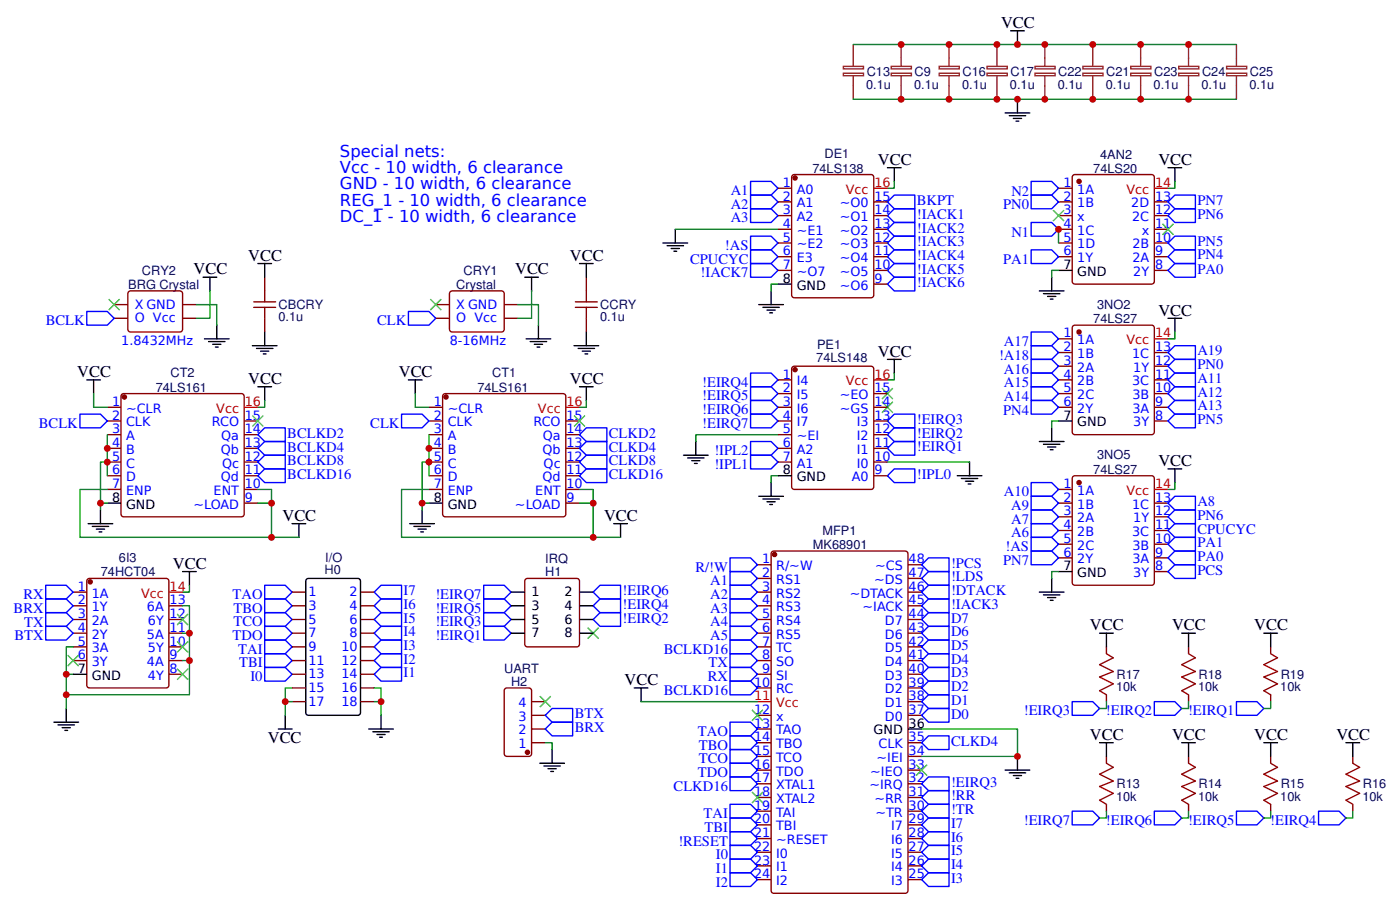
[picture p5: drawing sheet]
<svg xmlns="http://www.w3.org/2000/svg" width="271mm" height="175mm" viewBox="0 0 271 175" stroke-linecap="round" stroke-linejoin="round" font-family="sans-serif">
<g fill="none" stroke="#800" stroke-width=".26">
<path d="M150.4 36.4h2.6M150.4 39h2.6M153.3 33.8l15.1-.1 .4 .3 .1 23-.3 .5h-15l-.5-.2-.1-23zM168.9 39h2.7M204.6 36.4h2.7M204.6 39h2.7M207.5 33.8l15.1-.1 .5 .3v20.4l-.2 .4-15.1 .1-.5-.3v-20.3zM223.1 39h2.7M22.1 58.9h2.6M25 56.3h10l.3 .5-.1 7.1-.4 .3-9.8-.1-.3-.5v-6.8zM35.3 58.9h2.6M49.1 58.3h4.2"/>
<path d="M49.1 59.4h4.2M51.2 53.6v4.7M51.2 59.4v4.8M84.2 58.9h2.7M87.2 56.3h10l.3 .5-.1 7.1-.5 .3-9.7-.1-.3-.5v-6.8zM97.5 58.9h2.6M111.2 58.3h4.3M111.2 59.4h4.3M113.3 53.6v4.7M113.3 59.4v4.8M150.4 41.7h2.6M150.4 44.3h2.6"/>
<path d="M150.4 47h2.6M150.4 49.6h2.6M150.4 52.3h2.6M168.9 41.7h2.7M168.9 44.3h2.7M168.9 47h2.7M168.9 49.6h2.7M168.9 52.3h2.7M168.9 54.9h2.7M204.6 41.7h2.7M204.6 44.3h2.7M204.6 47h2.7"/>
<path d="M204.6 49.6h2.7M223.1 41.7h2.7M223.1 44.3h2.7M223.1 47h2.7M223.1 49.6h2.7M223.1 52.3h2.7M20.7 78.7h2.7M22.1 61.5h2.6M23.7 76.1h23l.4 .2 .1 23.1-.3 .4-23 .1-.4-.3-.1-23zM35.3 61.5h2.6M82.9 78.7h2.7M84.2 61.5h2.7"/>
<path d="M85.6 76.3l.5-.2h23l.3 .5-.1 23-.5 .3-23-.1-.2-.4zM97.5 61.5h2.6M150.4 78.7h2.6M150.4 73.4h2.6M150.4 76.1h2.6M153.3 70.8h15.1l.4 .2 .1 23.1-.3 .4-15 .1-.5-.3-.1-23zM168.9 78.7h2.7M168.9 76.1h2.7M204.6 78.7h2.7M204.6 65.5h2.7M204.6 68.1h2.7M204.6 70.8h2.7"/>
<path d="M204.6 73.4h2.7M204.6 76.1h2.7M207.5 62.9l15.1-.1 .5 .3v20.4l-.2 .4-15.1 .1-.5-.3v-20.3zM223.1 78.7h2.7M223.1 68.1h2.7M223.1 70.8h2.7M223.1 73.4h2.7M223.1 76.1h2.7M20.7 81.4h2.7M20.7 84h2.7M20.7 86.7h2.7M20.7 89.3h2.7"/>
<path d="M20.7 91.9h2.7M20.7 94.6h2.7M47.2 81.4h2.6M47.2 84h2.6M47.2 86.7h2.6M47.2 89.3h2.6M47.2 91.9h2.6M47.2 94.6h2.6M47.2 97.2h2.6M82.9 81.4h2.7M82.9 84h2.7M82.9 86.7h2.7"/>
<path d="M82.9 89.3h2.7M82.9 91.9h2.7M82.9 94.6h2.7M109.4 81.4h2.6M109.4 84h2.6M109.4 86.7h2.6M109.4 89.3h2.6M109.4 91.9h2.6M109.4 94.6h2.6M109.4 97.2h2.6M150.4 81.4h2.6M150.4 84h2.6"/>
<path d="M150.4 86.7h2.6M150.4 89.3h2.6M168.9 81.4h2.7M168.9 84h2.7M168.9 86.7h2.7M168.9 89.3h2.7M168.9 91.9h2.7M204.6 94.6h2.7M204.6 97.2h2.7M204.6 99.9h2.7M207.5 92l15.1-.1 .5 .3v20.4l-.2 .4-15.1 .1-.5-.3v-20.3zM223.1 81.4h2.7"/>
<path d="M223.1 97.2h2.7M223.1 99.9h2.7M14.1 114.4h2.7M14.1 117.1h2.7M14.1 119.7h2.7M16.8 112l.5-.2h14.8l.5 .2v20.4l-.2 .5-15.1 .1-.5-.3zM32.6 117.1h2.7M32.6 119.7h2.7M56.5 114.4h2.6M56.5 117.1h2.6M56.5 119.7h2.6M69.7 114.4h2.6"/>
<path d="M69.7 117.1h2.6M69.7 119.7h2.6M101.7 111.9l9.8-.1 .5 .2v12.5l-.2 .4-9.8 .1-.5-.2-.1-12.5zM146.4 109.1h2.7M146.4 111.8h2.7M146.4 114.4h2.7M146.4 117.1h2.7M146.4 119.7h2.7M149.1 106.8l.5-.3h25.4l.5 .3v65.3l-.2 .5h-25.7l-.5-.2zM175.5 109.1h2.7M175.5 111.8h2.7M175.5 114.4h2.7"/>
<path d="M175.5 117.1h2.7M175.5 119.7h2.7M204.6 102.5h2.7M204.6 105.2h2.7M204.6 107.8h2.7M223.1 102.5h2.7M223.1 105.2h2.7M223.1 107.8h2.7M223.1 110.5h2.7M14.1 122.4h2.7M14.1 125h2.7M14.1 127.7h2.7"/>
<path d="M32.6 122.4h2.7M32.6 125h2.7M32.6 127.7h2.7M32.6 130.3h2.7M56.5 122.4h2.6M56.5 125h2.6M56.5 127.7h2.6M56.5 130.3h2.6M56.5 133h2.6M56.5 135.6h2.6M69.7 122.4h2.6M69.7 125h2.6"/>
<path d="M69.7 127.7h2.6M69.7 130.3h2.6M69.7 133h2.6M69.7 135.6h2.6M97.5 133.2l.5-.2h4.2l.5 .2 .1 12.5-.3 .4-4.5 .1-.5-.3zM102.8 138.2h2.6M102.8 135.6h2.6M146.4 122.4h2.7M146.4 125h2.7M146.4 127.7h2.7M146.4 130.3h2.7M146.4 133h2.7"/>
<path d="M146.4 138.2h2.7M175.5 122.4h2.7M175.5 125h2.7M175.5 127.7h2.7M175.5 130.3h2.7M175.5 133h2.7M175.5 138.2h2.7M175.5 135.6h2.7M213.9 125v1.3M213.9 134.3v1.3M229.8 125v1.3M229.8 134.3v1.3"/>
<path d="M245.6 125v1.3M245.6 134.3v1.3M102.8 140.9h2.6M102.8 143.5h2.6M146.4 140.9h2.7M146.4 143.5h2.7M146.4 146.2h2.7M146.4 148.8h2.7M146.4 151.5h2.7M146.4 154.1h2.7M146.4 156.8h2.7M146.4 159.4h2.7"/>
<path d="M175.5 143.5h2.7M175.5 146.2h2.7M175.5 148.8h2.7M175.5 151.5h2.7M175.5 154.1h2.7M175.5 156.8h2.7M175.5 159.4h2.7M213.9 146.2v1.3M213.9 155.4v1.4M229.8 146.2v1.3M229.8 155.4v1.4M245.6 146.2v1.3"/>
<path d="M245.6 155.4v1.4M261.5 146.2v1.3M261.5 155.4v1.4M146.4 162.1h2.7M146.4 164.7h2.7M146.4 167.3h2.7M146.4 170h2.7M175.5 162.1h2.7M175.5 164.7h2.7M175.5 167.3h2.7M175.5 170h2.7"/>
</g>
<g fill="#800" stroke="#800" stroke-width=".26">
<circle cx="86.2" cy="76.7" r=".4"/>
<circle cx="149.7" cy="107.2" r=".4"/>
<circle cx="208.6" cy="64.2" r=".4"/>
<circle cx="208.6" cy="35.1" r=".4"/>
<circle cx="208.6" cy="93.3" r=".4"/>
<circle cx="24.1" cy="76.7" r=".4"/>
<circle cx="153.7" cy="34.4" r=".4"/>
<circle cx="102" cy="145.4" r=".4"/>
<circle cx="17.4" cy="112.4" r=".4"/>
<circle cx="153.7" cy="71.4" r=".4"/>
</g>
<g fill="none" stroke="#000" stroke-width=".26">
<path d="M195.4 6h2.6M196.7 6v2.6M196.7 19.2v2.6M171.6 32.4h2.6M172.9 32.4v2.7M194.3 21.8h4.8M195.1 22.4h3.2M195.9 22.9h1.6M196.4 23.4h.6M225.8 32.4h2.6M227.1 32.4v2.7M39.3 53.6h2.6"/>
<path d="M40.6 53.6v2.6M49.8 50.9h2.7M51.2 50.9v2.7M101.4 53.6h2.7M102.8 53.6v2.6M112 50.9h2.7M113.3 50.9v2.7M128.2 47h4.7M129 47.5h3.1M129.8 48h1.5M130.3 48.6h.5M130.5 44.3v2.7"/>
<path d="M146.7 58.9h4.7M147.5 59.4h3.2M148.3 59.9h1.6M149.1 56.2v2.7M150.4 54.9h2.6M200.9 56.2h4.8M201.7 56.8h3.2M202.5 57.3h1.6M203 57.8h.6M203.3 53.6v2.6M204.6 52.3h2.7M16.8 73.4h2.6"/>
<path d="M18.1 73.4v2.7M39.5 65.5h4.8M40.3 66h3.2M41.1 66.5h1.6M41.6 67.1h.6M41.9 62.8v2.7M48.8 66.8h4.8M49.6 67.3h3.2M49.8 74.7h2.7M50.4 67.9h1.6M50.9 68.4h.5M51.2 64.2v2.6"/>
<path d="M51.2 74.7v2.7M79 73.4h2.6M80.3 73.4v2.7M101.7 65.5h4.8M102.5 66h3.2M103.3 66.5h1.6M103.8 67.1h.6M104.1 62.8v2.7M111 66.8h4.7M111.8 67.3h3.1M112 74.7h2.7M112.6 67.9h1.5"/>
<path d="M113.1 68.4h.5M113.3 64.2v2.6M113.3 74.7v2.7M148.8 60.5h.5M171.6 69.5h2.6M172.9 69.5v2.6M225.8 61.5h2.6M227.1 61.5v2.7M19.4 98.6v2.6M20.7 97.2h2.7M81.6 98.6v2.6M82.9 97.2h2.7"/>
<path d="M132.1 88h4.8M132.9 88.5h3.2M133.7 89h1.6M134.2 89.6h.6M134.5 85.3v2.7M146.7 95.9h4.7M147.5 96.4h3.2M148.3 97h1.6M148.8 97.5h.5M149.1 93.3v2.6M150.4 91.9h2.6M185 91.9h4.8"/>
<path d="M185.8 92.5h3.2M186.6 93h1.6M187.2 93.5h.5M187.4 89.3v2.6M200.9 85.3h4.8M201.7 85.9h3.2M202.5 86.4h1.6M203 86.9h.6M203.3 82.7v2.6M204.6 81.4h2.7M225.8 90.6h2.6M227.1 90.6v2.7"/>
<path d="M17 101.2h4.8M17.8 101.7h3.2M18.6 102.3h1.6M19.2 102.8h.5M35.3 110.5h2.6M36.6 110.5v2.6M56.5 101.2h2.6M57.8 101.2v2.6M59.2 112l.4-.2h9.6l.4 .2 .1 25.7-.3 .5h-9.8l-.4-.2zM79.2 101.2h4.8M80 101.7h3.2M80.8 102.3h1.6"/>
<path d="M81.3 102.8h.6M98.8 114.4h2.6M98.8 117.1h2.6M98.8 119.7h2.6M112 114.4h2.7M112 117.1h2.7M112 119.7h2.7M118.6 101.2h2.7M120 101.2v2.6M200.9 114.4h4.8M201.7 115h3.2M202.5 115.5h1.6"/>
<path d="M203 116h.6M203.3 111.8v2.6M204.6 110.5h2.7M10.4 139.6h4.8M12.8 136.9v2.7M14.1 130.3h2.7M55.1 138.2v2.7M73.7 138.2v2.7M98.8 122.4h2.6M112 122.4h2.7M122.6 133h2.7M123.9 133v2.6"/>
<path d="M212.6 122.4h2.6M213.9 122.4v2.6M228.4 122.4h2.7M229.8 122.4v2.6M244.3 122.4h2.7M245.6 122.4v2.6M11.2 140.1h3.2M12 140.6h1.6M12.5 141.2h.6M53.8 140.9h2.7M71.3 140.9h4.7M72.1 141.4h3.1"/>
<path d="M72.9 141.9h1.6M73.4 142.5h.5M104.4 147.5h4.7M105.1 148h3.2M105.9 148.6h1.6M106.5 149.1h.5M106.7 144.9v2.6M175.5 140.9h2.7M194.3 148.8h4.8M195.1 149.4h3.2M195.9 149.9h1.6M196.4 150.4h.6"/>
<path d="M196.7 146.2v2.6M212.6 143.5h2.6M213.9 143.5v2.7M228.4 143.5h2.7M229.8 143.5v2.7M244.3 143.5h2.7M245.6 143.5v2.7M260.2 143.5h2.6M261.5 143.5v2.7"/>
</g>
<path d="M168.9 36.4h2.7M223.1 36.4h2.7M47.2 78.7h2.6M109.4 78.7h2.6M168.9 73.4h2.7M223.1 65.5h2.7M223.1 94.6h2.7M32.6 114.4h2.7M146.4 135.6h2.7" fill="none" stroke="#f00" stroke-width=".26"/>
<g fill="none" stroke="#080" stroke-width=".26">
<path d="M164.9 8.6h74.1M164.9 19.2h74.1M172.9 35.1v1.3h-1.3M227.1 35.1v1.3h-1.3M37.9 58.9h4v3.9M40.6 56.2v5.3h-2.7M100.1 58.9h4v3.9M102.8 56.2v5.3h-2.7M130.5 44.3h19.9M150.4 54.9h-1.3v1.3M204.6 52.3h-1.3v1.3M204.6 44.3v2.7"/>
<path d="M18.1 76.1v2.6h2.6M51.2 77.4v1.3h-1.4M80.3 76.1v2.6h2.6M113.3 77.4v1.3h-1.3M172.9 72.1v1.3h-1.3M227.1 64.2v1.3h-1.3M20.7 97.2h-1.3v1.4M20.7 94.6h-5.2v9.2h37v-9.2h-2.7M20.7 89.3h-1.3v7.9M20.7 84v7.9M49.8 97.2h2.7M82.9 97.2h-1.3v1.4"/>
<path d="M82.9 94.6h-5.3v9.2h37.1v-9.2h-2.7M82.9 89.3h-1.3v7.9M82.9 84v7.9M112 97.2h2.7M150.4 91.9h-1.3v1.4M150.4 84h-15.9v1.3M171.6 89.3h15.8M204.6 81.4h-1.3v1.3M227.1 93.3v1.3h-1.3M35.3 117.1h1.3v5.3h-1.3M36.6 113.1v1.3h-1.3M52.5 103.8h5.3"/>
<path d="M114.7 103.8h5.3M204.6 110.5h-1.3v1.3M14.1 130.3h-1.3v6.6M14.1 125h-1.3v5.3M36.6 122.4v5.3h-1.3M36.6 127.7v6.6h-23.8M55.1 135.6h1.4M56.5 133h-1.4v5.2M72.3 133h1.4v5.2M72.3 135.6h1.4M123.9 135.6h22.5M213.9 135.6v1.3h-1.3"/>
<path d="M229.8 135.6v1.3h-1.4M245.6 135.6v1.3h-1.3M105.4 143.5h1.3v1.4M178.2 140.9h18.5v5.3h-18.5M213.9 156.8v1.3h-1.3M229.8 156.8v1.3h-1.4M245.6 156.8v1.3h-1.3M261.5 156.8v1.3h-1.3"/>
</g>
<g fill="none" stroke="#00f" stroke-width=".26">
<path d="M145.1 35.1h4l1.3 1.3-1.3 1.3h-4zM145.1 37.7h4l1.3 1.3-1.3 1.3h-4zM171.6 39l1.3-1.3h3.9v2.6h-3.9zM199.3 35.1h4l1.3 1.3-1.3 1.3h-4zM199.3 37.7h4l1.3 1.3-1.3 1.3h-4zM227.1 37.7h4v2.6h-4l-1.3-1.3zM145.1 40.3h4l1.3 1.4-1.3 1.3h-4zM145.1 45.6h4l1.3 1.4-1.3 1.3h-4zM145.1 48.3h4l1.3 1.3-1.3 1.3h-4zM145.1 50.9h4l1.3 1.4-1.3 1.3h-4zM171.6 41.7l1.3-1.4h3.9v2.7h-3.9zM171.6 44.3l1.3-1.3h3.9v2.6h-3.9z"/>
<path d="M171.6 47l1.3-1.4h3.9v2.7h-3.9zM171.6 49.6l1.3-1.3h3.9v2.6h-3.9zM171.6 52.3l1.3-1.4h3.9v2.7h-3.9zM171.6 54.9l1.3-1.3h3.9v2.6h-3.9zM199.3 43h4l1.3 1.3-1.3 1.3h-4zM199.3 48.3h4l1.3 1.3-1.3 1.3h-4zM225.8 49.6l1.3-1.3h4v2.6h-4zM225.8 41.7l1.3-1.4h4v2.7h-4zM225.8 52.3l1.3-1.4h4v2.7h-4zM227.1 45.6h4v2.7h-4l-1.3-1.3zM16.8 60.2h3.9l1.4 1.3-1.4 1.3h-3.9zM79 60.2h3.9l1.3 1.3-1.3 1.3h-3.9z"/>
<path d="M145.1 72.1h4l1.3 1.3-1.3 1.3h-4zM145.1 74.7h4l1.3 1.4-1.3 1.3h-4zM145.1 77.4h4l1.3 1.3-1.3 1.3h-4zM199.3 64.2h4l1.3 1.3-1.3 1.3h-4zM199.3 66.8h4l1.3 1.3-1.3 1.4h-4zM199.3 69.5h4l1.3 1.3-1.3 1.3h-4zM199.3 72.1h4l1.3 1.3-1.3 1.3h-4zM199.3 74.7h4l1.3 1.4-1.3 1.3h-4zM199.3 77.4h4l1.3 1.3-1.3 1.3h-4zM225.8 68.1l1.3-1.3h4v2.7h-4zM225.8 70.8l1.3-1.3h4v2.6h-4zM225.8 78.7l1.3-1.3h4v2.6h-4z"/>
<path d="M225.8 76.1l1.3-1.4h4v2.7h-4zM225.8 73.4l1.3-1.3h4v2.6h-4zM15.5 80h3.9l1.3 1.4-1.3 1.3h-3.9zM49.8 86.7l1.4-1.4h3.9v2.7h-3.9zM49.8 89.3l1.4-1.3h3.9v2.6h-3.9zM51.2 82.7h3.9v2.6h-3.9l-1.4-1.3zM51.2 90.6h3.9v2.7h-3.9l-1.4-1.4zM77.6 80h4l1.3 1.4-1.3 1.3h-4zM112 84l1.3-1.3h4v2.6h-4zM112 86.7l1.3-1.4h4v2.7h-4zM112 89.3l1.3-1.3h4v2.6h-4zM112 91.9l1.3-1.3h4v2.7h-4z"/>
<path d="M145.1 80h4l1.3 1.4-1.3 1.3h-4zM145.1 88h4l1.3 1.3-1.3 1.3h-4zM145.1 85.3h4l1.3 1.4-1.3 1.3h-4zM171.6 86.7l1.3-1.4h3.9v2.7h-3.9zM171.6 84l1.3-1.3h3.9v2.6h-3.9zM171.6 81.4l1.3-1.4h3.9v2.7h-3.9zM171.6 91.9l1.3-1.3h3.9v2.7h-3.9zM199.3 93.3h4l1.3 1.3-1.3 1.3h-4zM199.3 95.9h4l1.3 1.3-1.3 1.4h-4zM199.3 98.6h4l1.3 1.3-1.3 1.3h-4zM225.8 81.4l1.3-1.4h4v2.7h-4zM225.8 97.2l1.3-1.3h4v2.7h-4z"/>
<path d="M225.8 99.9l1.3-1.3h4v2.6h-4zM8.8 115.8h4l1.3 1.3-1.3 1.3h-4zM8.8 113.1h4l1.3 1.3-1.3 1.4h-4zM8.8 118.4h4l1.3 1.3-1.3 1.3h-4zM51.2 113.1h3.9l1.4 1.3-1.4 1.4h-3.9zM51.2 115.8h3.9l1.4 1.3-1.4 1.3h-3.9zM51.2 118.4h3.9l1.4 1.3-1.4 1.3h-3.9zM72.3 117.1l1.4-1.3h3.9v2.6h-3.9zM72.3 114.4l1.4-1.3h3.9v2.7h-3.9zM73.7 118.4h3.9v2.6h-3.9l-1.4-1.3zM93.5 118.4h4l1.3 1.3-1.3 1.3h-4zM93.5 115.8h4l1.3 1.3-1.3 1.3h-4z"/>
<path d="M93.5 113.1h4l1.3 1.3-1.3 1.4h-4zM114.7 119.7l1.3-1.3h4v2.6h-4zM114.7 117.1l1.3-1.3h4v2.6h-4zM114.7 114.4l1.3-1.3h4v2.7h-4zM141.1 110.5h4l1.3 1.3-1.3 1.3h-4zM141.1 113.1h4l1.3 1.3-1.3 1.4h-4zM141.1 115.8h4l1.3 1.3-1.3 1.3h-4zM141.1 118.4h4l1.3 1.3-1.3 1.3h-4zM141.1 107.8h4l1.3 1.3-1.3 1.4h-4zM178.2 111.8l1.3-1.3h4v2.6h-4zM178.2 119.7l1.3-1.3h4v2.6h-4zM178.2 114.4l1.3-1.3h4v2.7h-4z"/>
<path d="M178.2 109.1l1.3-1.3h4v2.7h-4zM178.2 117.1l1.3-1.3h4v2.6h-4zM199.3 101.2h4l1.3 1.3-1.3 1.3h-4zM199.3 106.5h4l1.3 1.3-1.3 1.3h-4zM199.3 103.8h4l1.3 1.4-1.3 1.3h-4zM225.8 105.2l1.3-1.4h4v2.7h-4zM225.8 107.8l1.3-1.3h4v2.6h-4zM225.8 110.5l1.3-1.4h4v2.7h-4zM225.8 102.5l1.3-1.3h4v2.6h-4zM8.8 121h4l1.3 1.4-1.3 1.3h-4zM51.2 121h3.9l1.4 1.4-1.4 1.3h-3.9zM51.2 123.7h3.9l1.4 1.3-1.4 1.3h-3.9z"/>
<path d="M51.2 126.3h3.9l1.4 1.4-1.4 1.3h-3.9zM51.2 129h3.9l1.4 1.3-1.4 1.3h-3.9zM72.3 130.3l1.4-1.3h3.9v2.6h-3.9zM72.3 125l1.4-1.3h3.9v2.6h-3.9zM72.3 122.4l1.4-1.4h3.9v2.7h-3.9zM73.7 126.3h3.9v2.7h-3.9l-1.4-1.3zM93.5 121h4l1.3 1.4-1.3 1.3h-4zM105.4 138.2l1.3-1.3h4v2.7h-4zM141.1 121h4l1.3 1.4-1.3 1.3h-4zM141.1 139.6h4l1.3 1.3-1.3 1.3h-4zM141.1 126.3h4l1.3 1.4-1.3 1.3h-4zM141.1 129h4l1.3 1.3-1.3 1.3h-4z"/>
<path d="M141.1 123.7h4l1.3 1.3-1.3 1.3h-4zM141.1 131.6h4l1.3 1.4-1.3 1.3h-4zM178.2 138.2l1.3-1.3h4v2.7h-4zM178.2 135.6l1.3-1.3h4v2.6h-4zM178.2 133l1.3-1.4h4v2.7h-4zM178.2 130.3l1.3-1.3h4v2.6h-4zM178.2 127.7l1.3-1.4h4v2.7h-4zM178.2 125l1.3-1.3h4v2.6h-4zM178.2 122.4l1.3-1.4h4v2.7h-4zM207.3 135.6h3.9l1.4 1.3-1.4 1.3h-3.9zM223.1 135.6h4l1.3 1.3-1.3 1.3h-4zM239 135.6h4l1.3 1.3-1.3 1.3h-4z"/>
<path d="M105.4 140.9l1.3-1.3h4v2.6h-4zM141.1 142.2h4l1.3 1.3-1.3 1.4h-4zM141.1 144.9h4l1.3 1.3-1.3 1.3h-4zM141.1 147.5h4l1.3 1.3-1.3 1.4h-4zM141.1 155.4h4l1.3 1.4-1.3 1.3h-4zM141.1 158.1h4l1.3 1.3-1.3 1.3h-4zM141.1 150.2h4l1.3 1.3-1.3 1.3h-4zM178.2 143.5l1.3-1.3h4v2.7h-4zM178.2 159.4l1.3-1.3h4v2.6h-4zM178.2 154.1l1.3-1.3h4v2.6h-4zM178.2 156.8l1.3-1.4h4v2.7h-4zM178.2 151.5l1.3-1.3h4v2.6h-4z"/>
<path d="M207.3 156.8h3.9l1.4 1.3-1.4 1.3h-3.9zM223.1 156.8h4l1.3 1.3-1.3 1.3h-4zM239 156.8h4l1.3 1.3-1.3 1.3h-4zM254.9 156.8h4l1.3 1.3-1.3 1.3h-4zM141.1 160.7h4l1.3 1.4-1.3 1.3h-4zM141.1 163.4h4l1.3 1.3-1.3 1.3h-4zM141.1 166h4l1.3 1.3-1.3 1.4h-4zM141.1 168.7h4l1.3 1.3-1.3 1.3h-4zM178.2 167.3l1.3-1.3h4v2.7h-4zM178.2 164.7l1.3-1.3h4v2.6h-4zM179.5 168.7h4v2.6h-4l-1.3-1.3zM179.5 160.7h4v2.7h-4l-1.3-1.3z"/>
</g>
<g fill="#000" stroke="#3c3" stroke-width=".26">
<path d="M21 57.8l2.1 2.1zM21 59.9l2.1-2.1z"/>
<path d="M83.2 57.8l2.1 2.1zM85.3 57.8l-2.1 2.1z"/>
<path d="M203.6 40.6l2.1 2.1zM205.7 40.6l-2.1 2.1z"/>
<path d="M224.7 43.3l2.2 2.1zM226.9 43.3l-2.2 2.1z"/>
<path d="M170.5 75l2.1 2.1zM172.6 75l-2.1 2.1z"/>
<path d="M170.5 77.7l2.1 2.1zM172.6 77.7l-2.1 2.1z"/>
<path d="M48.8 80.3l2.1 2.1zM50.9 80.3l-2.1 2.1z"/>
<path d="M111 80.3l2.1 2.1zM113.1 80.3l-2.1 2.1z"/>
<path d="M34.2 118.7l2.2 2.1zM34.2 120.8l2.2-2.1z"/>
<path d="M13.1 126.6l2.1 2.1zM15.2 126.6l-2.1 2.1z"/>
<path d="M34.2 129.2l2.2 2.2zM36.4 129.2l-2.2 2.2z"/>
<path d="M34.2 124l2.2 2.1zM36.4 124l-2.2 2.1z"/>
<path d="M104.4 134.5l2.1 2.2zM106.5 134.5l-2.1 2.2z"/>
<path d="M113.6 121.3l2.1 2.1zM115.7 121.3l-2.1 2.1z"/>
<path d="M145.4 137.2l2.1 2.1zM147.5 137.2l-2.1 2.1z"/>
<path d="M145.4 153.1l2.1 2.1zM147.5 153.1l-2.1 2.1z"/>
<path d="M177.1 147.8l2.1 2.1zM179.2 147.8l-2.1 2.1z"/>
</g>
<path d="M213.9 126.3l1.3 .8-2.6 1.4 2.6 1.3-2.6 1 2.6 1.4-2.6 1.3 1.3 .8M229.8 126.3l1.3 .8-2.7 1.4 2.7 1.3-2.7 1 2.7 1.4-2.7 1.3 1.4 .8M245.6 126.3l1.4 .8-2.7 1.4 2.7 1.3-2.7 1 2.7 1.4-2.7 1.3 1.3 .8M213.9 147.5l1.3 .8-2.6 1.3 2.6 1.3-2.6 1.1 2.6 1.3-2.6 1.3 1.3 .8M229.8 147.5l1.3 .8-2.7 1.3 2.7 1.3-2.7 1.1 2.7 1.3-2.7 1.3 1.4 .8M245.6 147.5l1.4 .8-2.7 1.3 2.7 1.3-2.7 1.1 2.7 1.3-2.7 1.3 1.3 .8M261.5 147.5l1.3 .8-2.6 1.3 2.6 1.3-2.6 1.1 2.6 1.3-2.6 1.3 1.3 .8" fill="none" stroke="#a00000" stroke-width=".26"/>
<g fill="none" stroke="#8d2323" stroke-width=".26">
<path d="M163 14.2h3.9v.4h-3.9zM163 12.8h3.9v.5h-3.9zM164.9 8.6v4.2M164.9 14.7v4.5M172.3 14.2h3.9v.4h-3.9zM172.3 12.8h3.9v.5h-3.9zM174.2 8.6v4.2M174.2 14.7v4.5M181.6 14.2h3.8v.4h-3.8zM181.6 12.8h3.8v.5h-3.8zM183.5 8.6v4.2M183.5 14.7v4.5"/>
<path d="M190.8 14.2h3.9v.4h-3.9zM190.8 12.8h3.9v.5h-3.9zM192.7 8.6v4.2M192.7 14.7v4.5M200.1 14.2h3.9v.4h-3.9zM200.1 12.8h3.9v.5h-3.9zM202 8.6v4.2M202 14.7v4.5M209.3 14.2h3.9v.4h-3.9zM209.3 12.8h3.9v.5h-3.9zM211.2 8.6v4.2M211.2 14.7v4.5"/>
<path d="M218.6 14.2h3.9v.4h-3.9zM218.6 12.8h3.9v.5h-3.9zM220.5 8.6v4.2M220.5 14.7v4.5M227.9 14.2h3.8v.4h-3.8zM227.9 12.8h3.8v.5h-3.8zM229.8 8.6v4.2M229.8 14.7v4.5M237.1 14.2h3.9v.4h-3.9zM237.1 12.8h3.9v.5h-3.9zM239 8.6v4.2M239 14.7v4.5"/>
</g>
<g fill="#c00">
<circle cx="204.6" cy="44.3" r=".66"/>
<circle cx="73.7" cy="135.6" r=".66"/>
<circle cx="196.7" cy="146.2" r=".66"/>
<circle cx="12.8" cy="130.3" r=".66"/>
<circle cx="12.8" cy="134.3" r=".66"/>
<circle cx="36.6" cy="127.7" r=".66"/>
<circle cx="174.2" cy="19.2" r=".66"/>
<circle cx="183.5" cy="19.2" r=".66"/>
<circle cx="192.7" cy="19.2" r=".66"/>
<circle cx="196.7" cy="19.2" r=".66"/>
<circle cx="202" cy="19.2" r=".66"/>
<circle cx="211.2" cy="19.2" r=".66"/>
<circle cx="114.7" cy="103.8" r=".66"/>
<circle cx="81.6" cy="97.2" r=".66"/>
<circle cx="114.7" cy="97.2" r=".66"/>
<circle cx="82.9" cy="86.7" r=".66"/>
<circle cx="82.9" cy="89.3" r=".66"/>
<circle cx="20.7" cy="89.3" r=".66"/>
<circle cx="20.7" cy="86.7" r=".66"/>
<circle cx="52.5" cy="97.2" r=".66"/>
<circle cx="19.4" cy="97.2" r=".66"/>
<circle cx="52.5" cy="103.8" r=".66"/>
<circle cx="174.2" cy="8.6" r=".66"/>
<circle cx="183.5" cy="8.6" r=".66"/>
<circle cx="192.7" cy="8.6" r=".66"/>
<circle cx="196.7" cy="8.6" r=".66"/>
<circle cx="202" cy="8.6" r=".66"/>
<circle cx="211.2" cy="8.6" r=".66"/>
<circle cx="220.5" cy="8.6" r=".66"/>
<circle cx="220.5" cy="19.2" r=".66"/>
<circle cx="229.8" cy="8.6" r=".66"/>
<circle cx="229.8" cy="19.2" r=".66"/>
<circle cx="36.6" cy="122.4" r=".66"/>
<circle cx="55.1" cy="135.6" r=".66"/>
</g>
<g font-size="3.2">
<text x="193.5" y="5.4">VCC</text>
<text x="169.7" y="31.9">VCC</text>
<text x="223.9" y="31.9">VCC</text>
<text x="37.4" y="53">VCC</text>
<text x="48" y="50.4">VCC</text>
<text x="99.6" y="53">VCC</text>
<text x="110.2" y="50.4">VCC</text>
<text x="223.9" y="61">VCC</text>
<text x="169.7" y="68.9">VCC</text>
<text x="14.9" y="72.9">VCC</text>
<text x="48" y="74.2">VCC</text>
<text x="77.1" y="72.9">VCC</text>
<text x="110.2" y="74.2">VCC</text>
<text x="223.9" y="90.1">VCC</text>
<text x="54.6" y="100.7">VCC</text>
<text x="116.8" y="100.7">VCC</text>
<text x="33.4" y="110">VCC</text>
<text x="210.7" y="121.8">VCC</text>
<text x="226.6" y="121.8">VCC</text>
<text x="242.5" y="121.8">VCC</text>
<text x="120.8" y="132.4">VCC</text>
<text x="51.8" y="143.5">VCC</text>
<text x="210.7" y="143">VCC</text>
<text x="226.6" y="143">VCC</text>
<text x="242.5" y="143">VCC</text>
<text x="258.3" y="143">VCC</text>
</g>
<g font-size="3.2" fill="#00f">
<text x="65.7" y="30.3">Special nets:</text>
<text x="65.7" y="33.4">Vcc - 10 width, 6 clearance</text>
<text x="65.7" y="36.6">GND - 10 width, 6 clearance</text>
<text x="65.7" y="39.8">REG_1 - 10 width, 6 clearance</text>
<text x="65.7" y="43">DC_1 - 10 width, 6 clearance</text>
</g>
<g font-size="2.8" fill="#00f">
<text x="141.3" y="37.7">A1</text>
<text x="141.3" y="40.3">A2</text>
<text x="177.2" y="39.7">BKPT</text>
<text x="193.9" y="40.4">PN0</text>
<text x="195.5" y="37.8">N2</text>
<text x="231.5" y="39.6">PN7</text>
<text x="141.3" y="43">A3</text>
<text x="177.2" y="42.3">!IACK1</text>
<text x="177.2" y="44.9">!IACK2</text>
<text x="177.2" y="47.6">!IACK3</text>
<text x="195.5" y="45.8">N1</text>
<text x="231.5" y="47.6">PN5</text>
<text x="231.5" y="42.3">PN6</text>
<text x="133.4" y="51">CPUCYC</text>
<text x="135.4" y="53.6">!IACK7</text>
<text x="140.1" y="48.3">!AS</text>
<text x="177.2" y="50.2">!IACK4</text>
<text x="177.2" y="52.9">!IACK5</text>
<text x="193.9" y="50.9">PA1</text>
<text x="231.5" y="50.1">PN4</text>
<text x="231.5" y="52.9">PA0</text>
<text x="177.2" y="55.5">!IACK6</text>
<text x="8.8" y="62.9">BCLK</text>
<text x="72.9" y="62.8">CLK</text>
<text x="193.1" y="69.6">!A18</text>
<text x="194.1" y="66.9">A17</text>
<text x="231.5" y="68.7">A19</text>
<text x="231.5" y="71.3">PN0</text>
<text x="135.8" y="74.7">!EIRQ4</text>
<text x="135.8" y="77.4">!EIRQ5</text>
<text x="194.1" y="72.2">A16</text>
<text x="194.1" y="74.8">A15</text>
<text x="194.1" y="77.5">A14</text>
<text x="231.5" y="76.7">A12</text>
<text x="231.5" y="74">A11</text>
<text x="7.5" y="82.7">BCLK</text>
<text x="71.6" y="82.7">CLK</text>
<text x="135.8" y="80">!EIRQ6</text>
<text x="135.8" y="82.7">!EIRQ7</text>
<text x="177.2" y="82">!EIRQ3</text>
<text x="193.9" y="80.1">PN4</text>
<text x="231.5" y="79.3">A13</text>
<text x="231.5" y="82">PN5</text>
<text x="55.5" y="84.6">BCLKD2</text>
<text x="55.5" y="87.3">BCLKD4</text>
<text x="55.5" y="89.9">BCLKD8</text>
<text x="117.7" y="84.6">CLKD2</text>
<text x="117.7" y="87.3">CLKD4</text>
<text x="117.7" y="89.9">CLKD8</text>
<text x="138.1" y="88">!IPL2</text>
<text x="177.2" y="87.2">!EIRQ1</text>
<text x="177.2" y="84.6">!EIRQ2</text>
<text x="55.5" y="92.6">BCLKD16</text>
<text x="117.7" y="92.6">CLKD16</text>
<text x="138.1" y="90.6">!IPL1</text>
<text x="177.2" y="92.5">!IPL0</text>
<text x="194.1" y="95.9">A10</text>
<text x="195.5" y="98.6">A9</text>
<text x="195.5" y="101.2">A7</text>
<text x="231.5" y="97.9">A8</text>
<text x="231.5" y="100.5">PN6</text>
<text x="194.4" y="106.5">!AS</text>
<text x="195.5" y="103.8">A6</text>
<text x="231.5" y="105.8">PA1</text>
<text x="231.5" y="103.1">CPUCYC</text>
<text x="134.5" y="110.5">R/!W</text>
<text x="137.3" y="113.1">A1</text>
<text x="183.9" y="112.4">!LDS</text>
<text x="183.9" y="109.8">!PCS</text>
<text x="193.9" y="109.1">PN7</text>
<text x="231.5" y="108.4">PA0</text>
<text x="231.5" y="111.1">PCS</text>
<text x="2.6" y="118.4">BRX</text>
<text x="4.5" y="115.8">RX</text>
<text x="45" y="115.8">TAO</text>
<text x="45.1" y="118.5">TBO</text>
<text x="78" y="117.7">I6</text>
<text x="78" y="115">I7</text>
<text x="84.2" y="118.4">!EIRQ5</text>
<text x="84.2" y="115.8">!EIRQ7</text>
<text x="120.4" y="117.7">!EIRQ4</text>
<text x="120.4" y="115.1">!EIRQ6</text>
<text x="137.3" y="115.8">A2</text>
<text x="137.3" y="118.4">A3</text>
<text x="183.9" y="117.7">!IACK3</text>
<text x="183.9" y="115">!DTACK</text>
<text x="2.8" y="123.7">BTX</text>
<text x="4.7" y="121.1">TX</text>
<text x="45" y="123.7">TDO</text>
<text x="45.1" y="121">TCO</text>
<text x="78" y="125.6">I3</text>
<text x="78" y="123">I4</text>
<text x="78" y="120.3">I5</text>
<text x="84.2" y="123.7">!EIRQ1</text>
<text x="84.2" y="121.1">!EIRQ3</text>
<text x="120.4" y="120.3">!EIRQ2</text>
<text x="137.3" y="121">A4</text>
<text x="137.3" y="123.7">A5</text>
<text x="183.9" y="125.6">D5</text>
<text x="183.9" y="123">D6</text>
<text x="183.9" y="120.3">D7</text>
<text x="46.1" y="126.3">TAI</text>
<text x="46.2" y="129">TBI</text>
<text x="48.4" y="131.7">I0</text>
<text x="78" y="130.9">I1</text>
<text x="78" y="128.2">I2</text>
<text x="128.3" y="126.3">BCLKD16</text>
<text x="136.8" y="131.6">RX</text>
<text x="137" y="129">TX</text>
<text x="183.9" y="130.9">D3</text>
<text x="183.9" y="128.3">D4</text>
<text x="128.3" y="134.3">BCLKD16</text>
<text x="183.9" y="136.2">D1</text>
<text x="183.9" y="133.6">D2</text>
<text x="111.1" y="138.8">BTX</text>
<text x="111.1" y="141.5">BRX</text>
<text x="134.9" y="142.2">TAO</text>
<text x="183.9" y="138.9">D0</text>
<text x="197.9" y="138.2">!EIRQ3</text>
<text x="213.8" y="138.2">!EIRQ2</text>
<text x="229.7" y="138.2">!EIRQ1</text>
<text x="135.1" y="144.9">TBO</text>
<text x="135.1" y="147.5">TCO</text>
<text x="183.9" y="144.2">CLKD4</text>
<text x="130.2" y="152.8">CLKD16</text>
<text x="134.9" y="150.2">TDO</text>
<text x="183.9" y="154.7">!RR</text>
<text x="183.9" y="152.1">!EIRQ3</text>
<text x="136" y="158.1">TAI</text>
<text x="136.2" y="160.7">TBI</text>
<text x="183.9" y="160">I7</text>
<text x="183.9" y="157.3">!TR</text>
<text x="197.9" y="159.4">!EIRQ7</text>
<text x="213.8" y="159.4">!EIRQ6</text>
<text x="229.7" y="159.4">!EIRQ5</text>
<text x="245.6" y="159.4">!EIRQ4</text>
<text x="131.2" y="163.4">!RESET</text>
<text x="138.4" y="166.1">I0</text>
<text x="183.9" y="167.9">I4</text>
<text x="183.9" y="165.3">I5</text>
<text x="183.9" y="162.6">I6</text>
<text x="138.4" y="168.7">I1</text>
<text x="138.4" y="171.4">I2</text>
<text x="183.9" y="170.6">I3</text>
</g>
<g font-size="2.5" fill="#000080">
<text x="167.5" y="17.2">0.1u</text>
<text x="167.5" y="14.8">C13</text>
<text x="176.7" y="17.2">0.1u</text>
<text x="176.8" y="14.8">C9</text>
<text x="186" y="17.2">0.1u</text>
<text x="186.1" y="14.8">C16</text>
<text x="195.2" y="17.2">0.1u</text>
<text x="195.3" y="14.8">C17</text>
<text x="204.5" y="17.2">0.1u</text>
<text x="204.6" y="14.8">C22</text>
<text x="213.8" y="17.2">0.1u</text>
<text x="213.8" y="14.8">C21</text>
<text x="223" y="17.2">0.1u</text>
<text x="223.1" y="14.8">C23</text>
<text x="232.3" y="17.2">0.1u</text>
<text x="232.4" y="14.8">C24</text>
<text x="241.5" y="17.2">0.1u</text>
<text x="241.6" y="14.8">C25</text>
<text x="157.1" y="33.4">74LS138</text>
<text x="159.4" y="30.6">DE1</text>
<text x="211.4" y="33.4">74LS20</text>
<text x="212.7" y="30.8">4AN2</text>
<text x="27.4" y="53.2">CRY2</text>
<text x="89.6" y="53.2">CRY1</text>
<text x="24.8" y="55.9">BRG Crystal</text>
<text x="53.9" y="59.7">CBCRY</text>
<text x="88.2" y="55.8">Crystal</text>
<text x="116" y="59.7">CCRY</text>
<text x="212.1" y="59.6">3NO2</text>
<text x="53.8" y="62.1">0.1u</text>
<text x="116" y="62.1">0.1u</text>
<text x="211.4" y="62.5">74LS27</text>
<text x="157.8" y="70">74LS148</text>
<text x="158" y="67.5">PE1</text>
<text x="30.1" y="75.7">74LS161</text>
<text x="33" y="72.9">CT2</text>
<text x="92.3" y="75.7">74LS161</text>
<text x="95.1" y="72.9">CT1</text>
<text x="212.1" y="88.7">3NO5</text>
<text x="211.4" y="91.6">74LS27</text>
<text x="157.1" y="106.1">MK68901</text>
<text x="159" y="103.3">MFP1</text>
<text x="19.5" y="111.4">74HCT04</text>
<text x="23" y="108.6">6I3</text>
<text x="62.7" y="111">H0</text>
<text x="62.9" y="108.6">I/O</text>
<text x="105.4" y="108.7">IRQ</text>
<text x="105.4" y="111.4">H1</text>
<text x="97.5" y="130.1">UART</text>
<text x="215.8" y="131.2">R17</text>
<text x="231.7" y="131.2">R18</text>
<text x="247.6" y="131.2">R19</text>
<text x="98.8" y="132.5">H2</text>
<text x="215.7" y="133.6">10k</text>
<text x="231.6" y="133.6">10k</text>
<text x="247.5" y="133.6">10k</text>
<text x="215.7" y="154.7">10k</text>
<text x="215.8" y="152.4">R13</text>
<text x="231.6" y="154.7">10k</text>
<text x="231.7" y="152.4">R14</text>
<text x="247.5" y="154.7">10k</text>
<text x="247.6" y="152.4">R15</text>
<text x="263.4" y="154.7">10k</text>
<text x="263.5" y="152.4">R16</text>
</g>
<g font-size="2.5" fill="#00f">
<text x="151.3" y="36.1">1</text>
<text x="151.3" y="38.8">2</text>
<text x="151.3" y="41.4">3</text>
<text x="154" y="37.4">A0</text>
<text x="154" y="40.1">A1</text>
<text x="162.3" y="40.1">~O0</text>
<text x="169" y="41.4">14</text>
<text x="169" y="38.8">15</text>
<text x="205.6" y="36.1">1</text>
<text x="205.6" y="38.8">2</text>
<text x="205.6" y="41.4">3</text>
<text x="208.3" y="37.4">1A</text>
<text x="208.3" y="40.1">1B</text>
<text x="218.7" y="40.1">2D</text>
<text x="223.3" y="41.4">12</text>
<text x="223.3" y="38.8">13</text>
<text x="151.3" y="44.1">4</text>
<text x="151.3" y="46.7">5</text>
<text x="154" y="42.7">A2</text>
<text x="154" y="45.4">~E1</text>
<text x="162.3" y="45.4">~O2</text>
<text x="162.3" y="42.7">~O1</text>
<text x="169" y="46.7">12</text>
<text x="169" y="44.1">13</text>
<text x="205.6" y="44.1">4</text>
<text x="205.6" y="46.7">5</text>
<text x="208.3" y="42.7">x</text>
<text x="208.3" y="45.4">1C</text>
<text x="218.9" y="42.7">2C</text>
<text x="220.7" y="45.4">x</text>
<text x="223.3" y="46.7">10</text>
<text x="223.3" y="44.1">11</text>
<text x="151.3" y="49.3">6</text>
<text x="151.3" y="52">7</text>
<text x="154" y="48">~E2</text>
<text x="154" y="50.7">E3</text>
<text x="154" y="53.3">~O7</text>
<text x="162.3" y="53.3">~O5</text>
<text x="162.3" y="50.7">~O4</text>
<text x="162.3" y="48">~O3</text>
<text x="169" y="52">10</text>
<text x="169" y="49.3">11</text>
<text x="205.6" y="49.3">6</text>
<text x="208.3" y="48">1D</text>
<text x="208.3" y="50.7">1Y</text>
<text x="218.9" y="48">2B</text>
<text x="218.9" y="50.7">2A</text>
<text x="219.1" y="53.3">2Y</text>
<text x="223.3" y="52">8</text>
<text x="223.3" y="49.3">9</text>
<text x="26" y="59.7">X GND</text>
<text x="88.2" y="59.7">X GND</text>
<text x="162.3" y="56">~O6</text>
<text x="169" y="54.6">9</text>
<text x="26" y="62.3">O Vcc</text>
<text x="88.2" y="62.3">O Vcc</text>
<text x="205.6" y="65.2">1</text>
<text x="23.4" y="66.6">1.8432MHz</text>
<text x="87" y="66.7">8-16MHz</text>
<text x="205.6" y="67.9">2</text>
<text x="205.6" y="70.5">3</text>
<text x="208.3" y="66.5">1A</text>
<text x="208.3" y="69.2">1B</text>
<text x="208.3" y="71.8">2A</text>
<text x="218.9" y="69.2">1C</text>
<text x="219.1" y="71.8">1Y</text>
<text x="223.3" y="70.5">12</text>
<text x="223.3" y="67.9">13</text>
<text x="151.3" y="73.2">1</text>
<text x="151.3" y="75.8">2</text>
<text x="154" y="74.5">I4</text>
<text x="154" y="77.1">I5</text>
<text x="162.4" y="77.1">~EO</text>
<text x="169" y="75.8">15</text>
<text x="205.6" y="73.2">4</text>
<text x="205.6" y="75.8">5</text>
<text x="208.3" y="74.5">2B</text>
<text x="208.3" y="77.1">2C</text>
<text x="218.9" y="74.5">3C</text>
<text x="218.9" y="77.1">3B</text>
<text x="223.3" y="75.8">10</text>
<text x="223.3" y="73.2">11</text>
<text x="21.7" y="78.4">1</text>
<text x="21.7" y="81.1">2</text>
<text x="21.7" y="83.7">3</text>
<text x="24.4" y="79.8">~CLR</text>
<text x="24.4" y="82.4">CLK</text>
<text x="41" y="82.4">RCO</text>
<text x="47.3" y="83.7">14</text>
<text x="47.3" y="81.1">15</text>
<text x="83.9" y="78.4">1</text>
<text x="83.9" y="81.1">2</text>
<text x="83.9" y="83.7">3</text>
<text x="86.5" y="79.8">~CLR</text>
<text x="86.5" y="82.4">CLK</text>
<text x="103.1" y="82.4">RCO</text>
<text x="109.5" y="83.7">14</text>
<text x="109.5" y="81.1">15</text>
<text x="151.3" y="78.4">3</text>
<text x="151.3" y="81.1">4</text>
<text x="151.3" y="83.7">5</text>
<text x="154" y="79.8">I6</text>
<text x="154" y="82.4">I7</text>
<text x="162.4" y="79.8">~GS</text>
<text x="165.6" y="82.4">I3</text>
<text x="169" y="83.7">12</text>
<text x="169" y="81.1">13</text>
<text x="169" y="78.4">14</text>
<text x="205.6" y="78.4">6</text>
<text x="208.3" y="79.8">2Y</text>
<text x="218.9" y="79.8">3A</text>
<text x="219.1" y="82.4">3Y</text>
<text x="223.3" y="81.1">8</text>
<text x="223.3" y="78.4">9</text>
<text x="21.7" y="86.4">4</text>
<text x="21.7" y="89">5</text>
<text x="24.4" y="85.1">A</text>
<text x="24.4" y="87.7">B</text>
<text x="42.7" y="87.7">Qb</text>
<text x="42.8" y="85.1">Qa</text>
<text x="47.3" y="89">12</text>
<text x="47.3" y="86.4">13</text>
<text x="83.9" y="86.4">4</text>
<text x="83.9" y="89">5</text>
<text x="86.5" y="85.1">A</text>
<text x="86.5" y="87.7">B</text>
<text x="104.9" y="87.7">Qb</text>
<text x="104.9" y="85.1">Qa</text>
<text x="109.5" y="89">12</text>
<text x="109.5" y="86.4">13</text>
<text x="151.3" y="86.4">6</text>
<text x="151.3" y="89">7</text>
<text x="154" y="85.1">~EI</text>
<text x="154" y="87.7">A2</text>
<text x="165.6" y="87.7">I1</text>
<text x="165.6" y="85.1">I2</text>
<text x="169" y="89">10</text>
<text x="169" y="86.4">11</text>
<text x="21.7" y="91.7">6</text>
<text x="21.7" y="94.3">7</text>
<text x="24.4" y="90.4">C</text>
<text x="24.4" y="93">D</text>
<text x="24.4" y="95.6">ENP</text>
<text x="41.3" y="95.6">ENT</text>
<text x="42.7" y="93">Qd</text>
<text x="42.9" y="90.4">Qc</text>
<text x="47.3" y="94.3">10</text>
<text x="47.3" y="91.7">11</text>
<text x="83.9" y="91.7">6</text>
<text x="83.9" y="94.3">7</text>
<text x="86.5" y="90.4">C</text>
<text x="86.5" y="93">D</text>
<text x="86.5" y="95.6">ENP</text>
<text x="103.5" y="95.6">ENT</text>
<text x="104.9" y="93">Qd</text>
<text x="105.1" y="90.4">Qc</text>
<text x="109.5" y="94.3">10</text>
<text x="109.5" y="91.7">11</text>
<text x="154" y="90.4">A1</text>
<text x="164.7" y="93">A0</text>
<text x="165.6" y="90.4">I0</text>
<text x="169" y="91.7">9</text>
<text x="205.6" y="94.3">1</text>
<text x="208.3" y="95.6">1A</text>
<text x="37.4" y="98.3">~LOAD</text>
<text x="47.3" y="97">9</text>
<text x="99.6" y="98.3">~LOAD</text>
<text x="109.5" y="97">9</text>
<text x="205.6" y="97">2</text>
<text x="205.6" y="99.6">3</text>
<text x="208.3" y="98.3">1B</text>
<text x="208.3" y="100.9">2A</text>
<text x="218.9" y="98.3">1C</text>
<text x="219.1" y="100.9">1Y</text>
<text x="223.3" y="99.6">12</text>
<text x="223.3" y="97">13</text>
<text x="205.6" y="102.3">4</text>
<text x="205.6" y="104.9">5</text>
<text x="205.6" y="107.6">6</text>
<text x="208.3" y="103.6">2B</text>
<text x="208.3" y="106.2">2C</text>
<text x="218.9" y="103.6">3C</text>
<text x="218.9" y="106.2">3B</text>
<text x="223.3" y="107.6">9</text>
<text x="223.3" y="104.9">10</text>
<text x="223.3" y="102.3">11</text>
<text x="147.4" y="108.9">1</text>
<text x="147.4" y="111.5">2</text>
<text x="150" y="110.2">R/~W</text>
<text x="150" y="112.8">RS1</text>
<text x="169" y="112.8">~DS</text>
<text x="169.2" y="110.2">~CS</text>
<text x="175.7" y="111.5">47</text>
<text x="175.7" y="108.9">48</text>
<text x="208.3" y="108.9">2Y</text>
<text x="218.9" y="108.9">3A</text>
<text x="219.1" y="111.5">3Y</text>
<text x="223.3" y="110.2">8</text>
<text x="15.1" y="114.2">1</text>
<text x="15.1" y="116.8">2</text>
<text x="15.1" y="119.5">3</text>
<text x="17.8" y="115.5">1A</text>
<text x="17.8" y="118.1">1Y</text>
<text x="28.4" y="118.1">6A</text>
<text x="32.8" y="119.5">12</text>
<text x="32.8" y="116.8">13</text>
<text x="59.6" y="115.2">1</text>
<text x="59.6" y="117.9">3</text>
<text x="67.6" y="115.2">2</text>
<text x="67.6" y="117.9">4</text>
<text x="147.4" y="114.2">3</text>
<text x="147.4" y="116.8">4</text>
<text x="147.4" y="119.5">5</text>
<text x="150" y="115.5">RS2</text>
<text x="150" y="118.1">RS3</text>
<text x="164.3" y="115.5">~DTACK</text>
<text x="166.8" y="118.1">~IACK</text>
<text x="175.7" y="119.5">44</text>
<text x="175.7" y="116.8">45</text>
<text x="175.7" y="114.2">46</text>
<text x="15.1" y="122.1">4</text>
<text x="15.1" y="124.8">5</text>
<text x="17.8" y="120.8">2A</text>
<text x="17.8" y="123.4">2Y</text>
<text x="28.4" y="123.4">5A</text>
<text x="28.6" y="120.8">6Y</text>
<text x="32.8" y="124.8">10</text>
<text x="32.8" y="122.1">11</text>
<text x="59.6" y="120.5">5</text>
<text x="59.6" y="123.2">7</text>
<text x="59.6" y="125.8">9</text>
<text x="66" y="125.8">10</text>
<text x="67.6" y="120.5">6</text>
<text x="67.6" y="123.2">8</text>
<text x="147.4" y="122.1">6</text>
<text x="147.4" y="124.8">7</text>
<text x="150" y="120.8">RS4</text>
<text x="150" y="123.4">RS5</text>
<text x="171.1" y="123.4">D6</text>
<text x="171.1" y="120.8">D7</text>
<text x="175.7" y="124.8">42</text>
<text x="175.7" y="122.1">43</text>
<text x="15.1" y="127.4">6</text>
<text x="17.8" y="126.1">3A</text>
<text x="17.8" y="128.7">3Y</text>
<text x="28.4" y="128.7">4A</text>
<text x="28.6" y="131.4">4Y</text>
<text x="28.6" y="126.1">5Y</text>
<text x="32.8" y="130">8</text>
<text x="32.8" y="127.4">9</text>
<text x="59.6" y="128.5">11</text>
<text x="59.6" y="131.1">13</text>
<text x="66" y="128.5">12</text>
<text x="66" y="131.1">14</text>
<text x="147.4" y="127.4">8</text>
<text x="147.4" y="130">9</text>
<text x="150" y="126.1">TC</text>
<text x="150" y="128.7">SO</text>
<text x="150" y="131.4">SI</text>
<text x="171.1" y="131.4">D3</text>
<text x="171.1" y="128.7">D4</text>
<text x="171.1" y="126.1">D5</text>
<text x="175.7" y="130">40</text>
<text x="175.7" y="127.4">41</text>
<text x="59.6" y="133.7">15</text>
<text x="59.6" y="136.4">17</text>
<text x="66" y="133.7">16</text>
<text x="66" y="136.4">18</text>
<text x="100.2" y="136.7">4</text>
<text x="145.8" y="132.7">10</text>
<text x="145.8" y="138">12</text>
<text x="150" y="134">RC</text>
<text x="171.1" y="136.7">D1</text>
<text x="171.1" y="134">D2</text>
<text x="175.7" y="138">37</text>
<text x="175.7" y="135.3">38</text>
<text x="175.7" y="132.7">39</text>
<text x="100.2" y="141.9">2</text>
<text x="100.2" y="139.3">3</text>
<text x="145.8" y="140.6">13</text>
<text x="145.8" y="143.3">14</text>
<text x="150" y="139.3">x</text>
<text x="150" y="141.9">TAO</text>
<text x="171.1" y="139.3">D0</text>
<text x="175.7" y="143.3">35</text>
<text x="100.2" y="144.6">1</text>
<text x="145.8" y="145.9">15</text>
<text x="145.8" y="148.6">16</text>
<text x="150" y="144.6">TBO</text>
<text x="150" y="147.2">TCO</text>
<text x="150" y="149.9">TDO</text>
<text x="168.2" y="149.9">~IEO</text>
<text x="169.5" y="147.2">~IEI</text>
<text x="169.8" y="144.6">CLK</text>
<text x="175.7" y="148.6">33</text>
<text x="175.7" y="145.9">34</text>
<text x="145.8" y="151.2">17</text>
<text x="145.8" y="153.9">18</text>
<text x="150" y="152.5">XTAL1</text>
<text x="150" y="155.2">XTAL2</text>
<text x="168.1" y="152.5">~IRQ</text>
<text x="169" y="155.2">~RR</text>
<text x="175.7" y="153.9">31</text>
<text x="175.7" y="151.2">32</text>
<text x="145.8" y="156.5">19</text>
<text x="145.8" y="159.1">20</text>
<text x="145.8" y="161.8">21</text>
<text x="150" y="157.8">TAI</text>
<text x="150" y="160.5">TBI</text>
<text x="169.2" y="157.8">~TR</text>
<text x="172.2" y="160.5">I7</text>
<text x="175.7" y="161.8">28</text>
<text x="175.7" y="159.1">29</text>
<text x="175.7" y="156.5">30</text>
<text x="145.8" y="164.4">22</text>
<text x="145.8" y="167.1">23</text>
<text x="150" y="163.1">~RESET</text>
<text x="150" y="165.8">I0</text>
<text x="172.2" y="165.8">I5</text>
<text x="172.2" y="163.1">I6</text>
<text x="175.7" y="167.1">26</text>
<text x="175.7" y="164.4">27</text>
<text x="145.8" y="169.7">24</text>
<text x="150" y="168.4">I1</text>
<text x="150" y="171.1">I2</text>
<text x="172.2" y="171.1">I3</text>
<text x="172.2" y="168.4">I4</text>
<text x="175.7" y="169.7">25</text>
</g>
<g font-size="2.5" fill="#f00">
<text x="163.5" y="37.4">Vcc</text>
<text x="169" y="36.1">16</text>
<text x="217.8" y="37.4">Vcc</text>
<text x="223.3" y="36.1">14</text>
<text x="223.3" y="65.2">14</text>
<text x="217.8" y="66.5">Vcc</text>
<text x="163.5" y="74.5">Vcc</text>
<text x="169" y="73.2">16</text>
<text x="41.8" y="79.8">Vcc</text>
<text x="47.3" y="78.4">16</text>
<text x="104" y="79.8">Vcc</text>
<text x="109.5" y="78.4">16</text>
<text x="217.8" y="95.6">Vcc</text>
<text x="223.3" y="94.3">14</text>
<text x="27.3" y="115.5">Vcc</text>
<text x="32.8" y="114.2">14</text>
<text x="145.8" y="135.3">11</text>
<text x="150" y="136.7">Vcc</text>
</g>
<g font-size="2.5">
<text x="205.6" y="52">7</text>
<text x="208.3" y="53.3">GND</text>
<text x="151.3" y="54.6">8</text>
<text x="154" y="56">GND</text>
<text x="205.6" y="81.1">7</text>
<text x="208.3" y="82.4">GND</text>
<text x="151.3" y="91.7">8</text>
<text x="154" y="93">GND</text>
<text x="21.7" y="97">8</text>
<text x="24.4" y="98.3">GND</text>
<text x="83.9" y="97">8</text>
<text x="86.5" y="98.3">GND</text>
<text x="205.6" y="110.2">7</text>
<text x="208.3" y="111.5">GND</text>
<text x="102.8" y="115.2">1</text>
<text x="102.8" y="117.9">3</text>
<text x="109.1" y="115.2">2</text>
<text x="109.1" y="117.9">4</text>
<text x="102.8" y="120.5">5</text>
<text x="102.8" y="123.2">7</text>
<text x="109.1" y="120.5">6</text>
<text x="109.1" y="123.2">8</text>
<text x="15.1" y="130">7</text>
<text x="17.8" y="131.4">GND</text>
<text x="168.9" y="141.9">GND</text>
<text x="175.7" y="140.6">36</text>
</g>
</svg>
